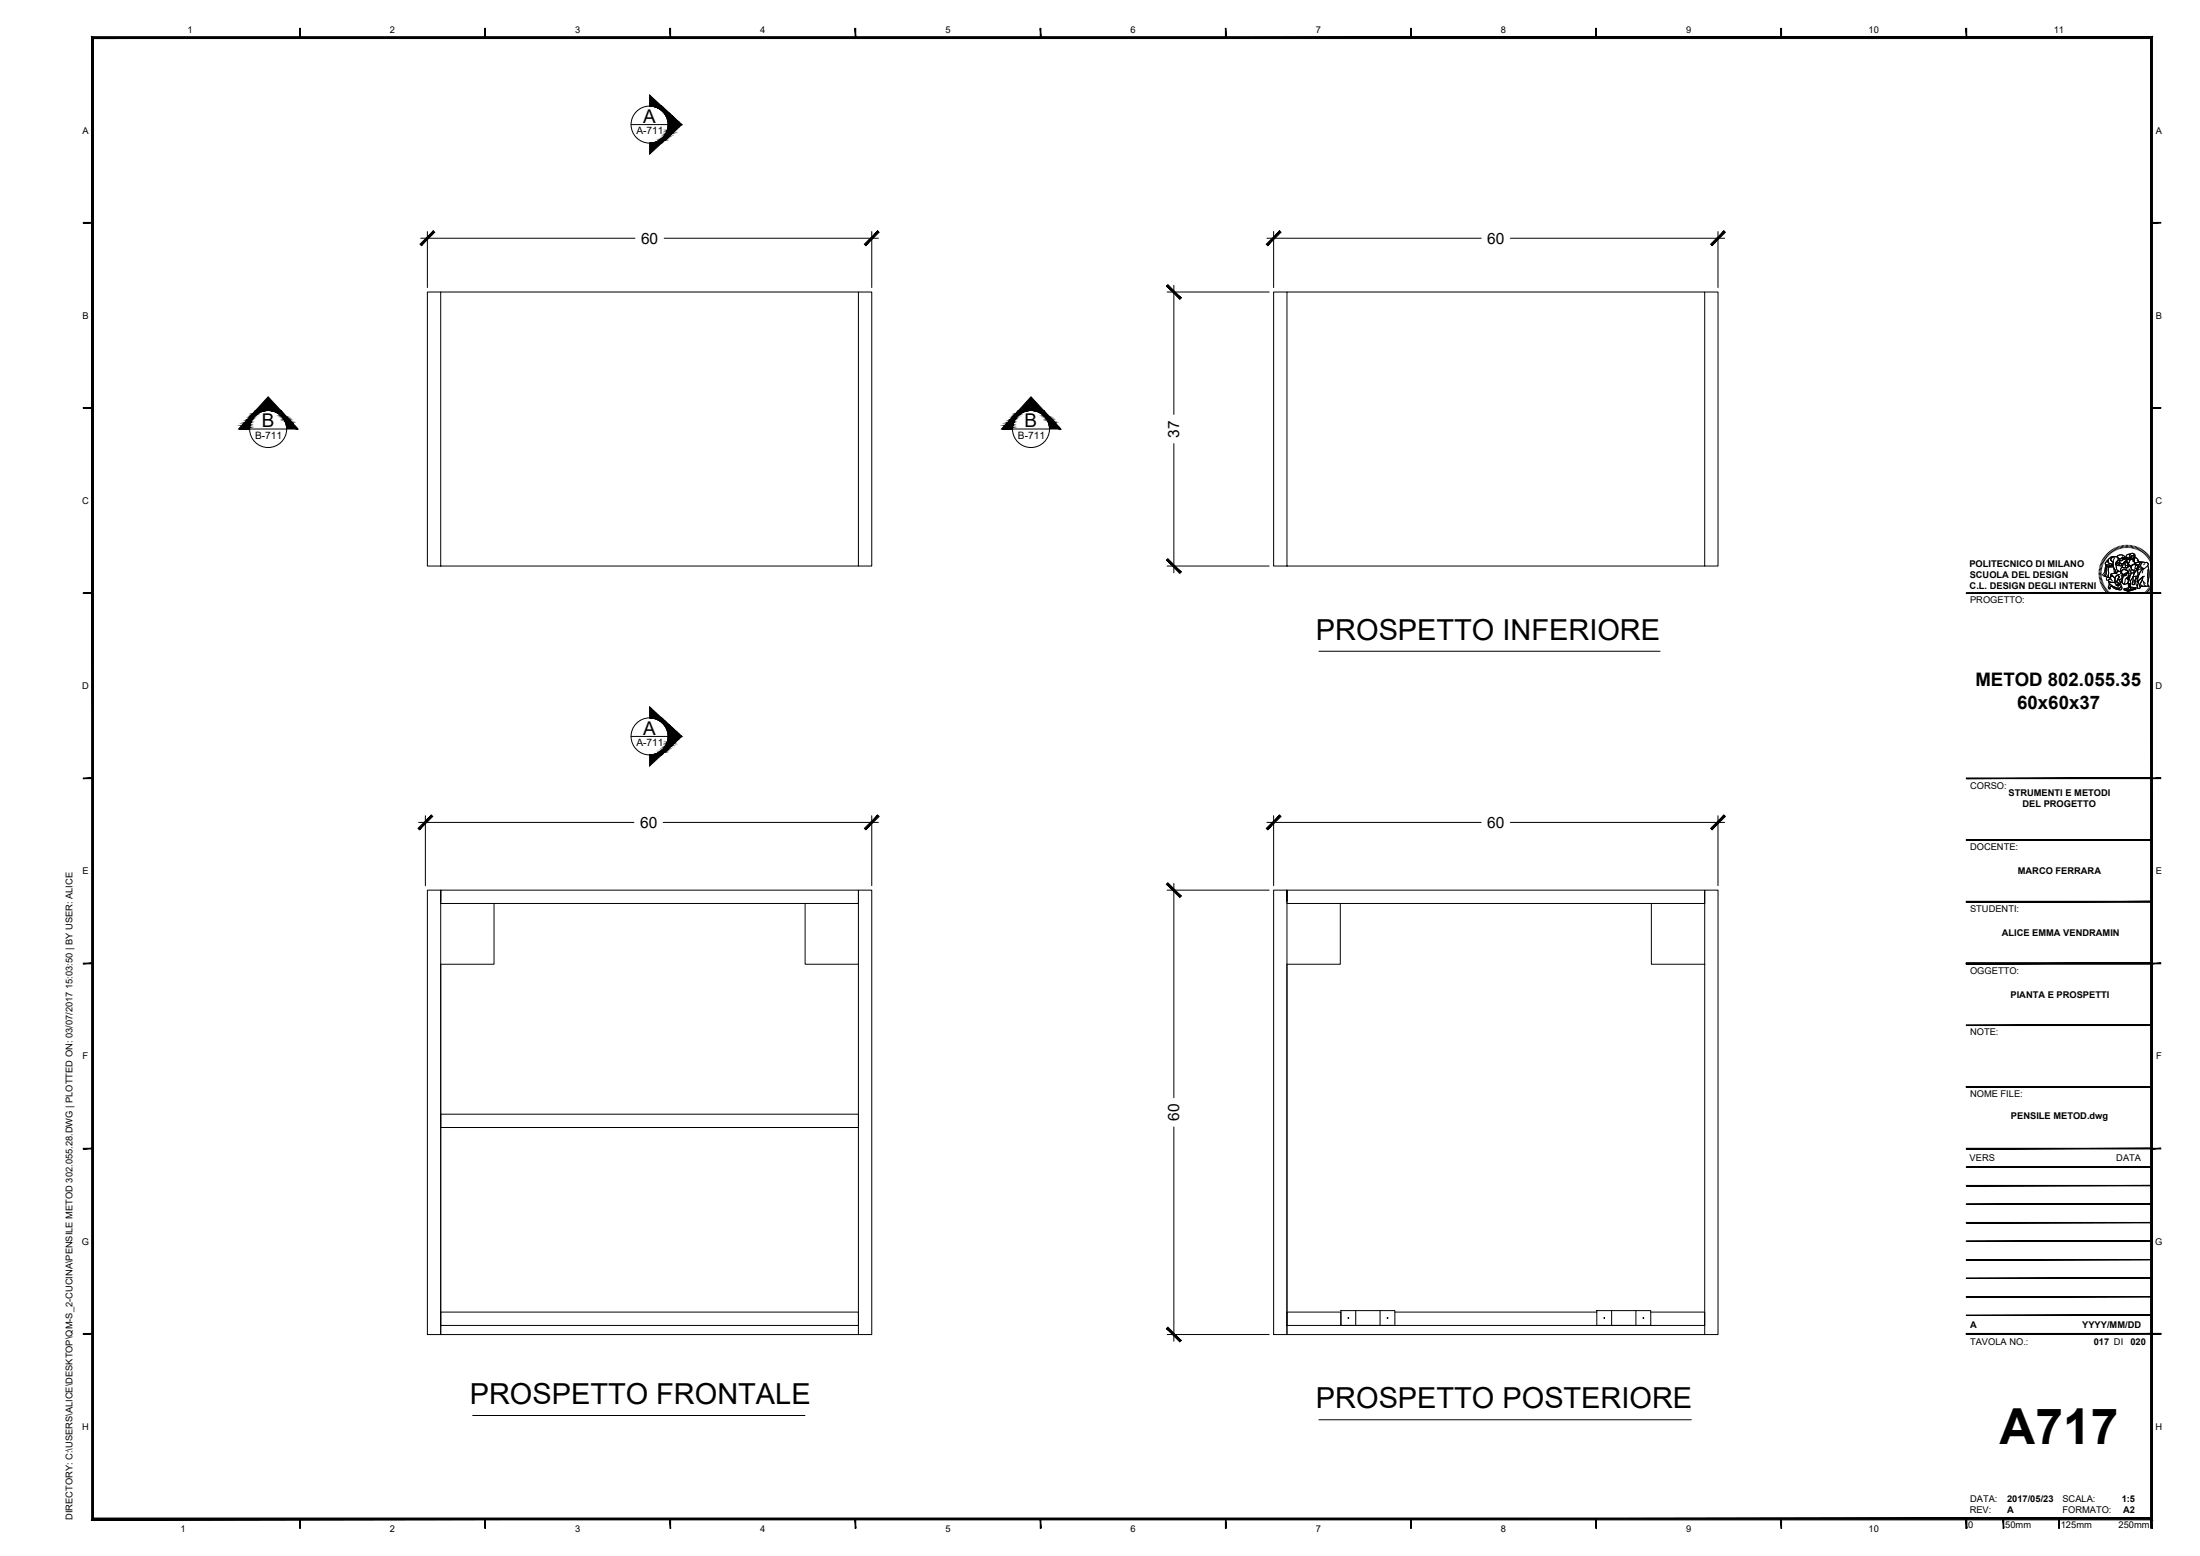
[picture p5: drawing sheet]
<svg xmlns="http://www.w3.org/2000/svg" width="594mm" height="420mm" viewBox="0 0 594 420" stroke-linecap="round" stroke-linejoin="round" font-family="sans-serif">
<!-- layer: G-ANNO-DIM -->
<g fill="none" stroke="#000" stroke-width=".27">
<path d="M170.4 33.6h10M113.6 64.3h57.9M115.4 62.5v15.2M179.4 64.3h57.8M235.4 62.5v15.2M315.2 78.8h27.5M317 77.1v34.8M342.1 64.3h57.9M343.9 62.5v15.2M407.9 64.3h57.8M463.9 62.5v15.2M67.4 115.8h10"/>
<path d="M273.4 115.8h10M317 119.8v34.8M315.2 152.8h27.5M356.2 175.9h92.1M170.4 198.9h10M113.1 222.1h58.1M114.9 220.3v18.9M179.1 222.1h58.1M235.4 220.3v18.9M317 238.6v57.8M342.1 222.1h57.9M343.9 220.3v18.9"/>
<path d="M407.9 222.1h57.8M463.9 220.3v18.9M315.2 240.4h27.5M317 304.3v57.9M315.2 360.4h27.5M127.6 382.2h89.8M356.2 383.4h100.5"/>
<circle cx="175.4" cy="33.6" r="5"/>
<circle cx="72.4" cy="115.8" r="5"/>
<circle cx="278.4" cy="115.8" r="5"/>
<circle cx="175.4" cy="198.8" r="5"/>
</g>
<!-- layer: A-FURN -->
<g fill="none" stroke="#000" stroke-width=".27">
<path d="M119 78.8h112.8v74h-112.8zM119 78.8h-3.6v74h3.6M231.8 78.8h3.6v74h-3.6M347.5 78.8h112.8v74h-112.8zM347.5 78.8h-3.6v74h3.6M460.3 78.8h3.6v74h-3.6M115.4 240.4h3.6v120h-3.6zM119 240.4v3.6h112.8v-3.6h-112.8v2.9M133.4 244v16.4h-14.4v100h116.4v-120h-3.6v20M217.4 244v16.4h14.4M343.9 240.4h3.6v120h-3.6zM347.5 240.4v3.6h112.8v-3.6h-112.8v2.9"/>
<path d="M361.9 244v16.4h-14.4v100h116.4v-120h-3.6v20M445.9 244v16.4h14.4M231.8 260.4v100M460.3 260.4v100M119 300.9h112.8v3.6h-112.8zM119 354.3h112.8v3.6h-112.8zM376.7 354.3h54.5M445.8 354.3h14.5v3.6h-112.8v-3.6h14.6v3.6"/>
</g>
<!-- layer: meccanismi -->
<g fill="none" stroke="#000" stroke-width=".27">
<path d="M362.1 353.9h14.6v4h-14.6zM366.1 353.9v4M372.7 353.9v4M431.2 353.9h14.6v4h-14.6zM435.2 353.9v4M441.8 353.9v4"/>
<circle cx="364.1" cy="355.9" r=".1"/>
<circle cx="374.7" cy="355.9" r=".1"/>
<circle cx="433.2" cy="355.9" r=".1"/>
<circle cx="443.8" cy="355.9" r=".1"/>
</g>
<!-- layer: G-ANNO-DIM -->
<g fill="#000" stroke="#000" stroke-width=".27">
<path d="M175.4 25.7l3.3 2.9h-3.3zM175.9 38.6h2.8zM64.5 115.8h2.9zM72.4 107.1l3.4 3.7h-6.8zM270.5 115.8h2.9zM278.4 107.1l3.4 3.7h-6.8zM175.4 190.9l3.3 2.9h-3.3zM175.9 203.8h2.8z"/>
<path d="M175.4 38.6h3.3zM175.4 38.6h3.3l-3.3 3z"/>
<path d="M175.4 28.6l3.3 .1zM175.4 28.6l3.3 .1z"/>
<path d="M175.9 28.7h2.8zM175.9 28.7h2.8z"/>
<path d="M176.3 28.7l2.6 .1zM176.3 28.7l2.6 .1z"/>
<path d="M176.3 38.6h2.4zM175.9 38.6h2.8z"/>
<path d="M176.7 28.8l2.3 .2zM176.7 28.8l2.3 .2z"/>
<path d="M176.7 38.5h2.2zM176.3 38.6h2.4z"/>
<path d="M177.2 29l2 .1-.2-.1zM177.2 29l2 .1h-1.6z"/>
<path d="M177.2 38.3l1.7 .2 .1-.2zM176.7 38.5l.5-.2 1.7 .2z"/>
<path d="M177.6 29.1l1.8 .3-.2-.3zM177.6 29.1l1.8 .3h-1.4z"/>
<path d="M177.6 38.1l1.4 .2 .2-.2zM177.2 38.3l.4-.2 1.4 .2z"/>
<path d="M178 29.4l1.7 .2-.3-.2zM178 29.4l1.7 .2h-1.4z"/>
<path d="M178 37.9l1.2 .2 .2-.2zM177.6 38.1l.4-.2 1.2 .2z"/>
<path d="M178.3 29.6l1.7 .3-.3-.3zM178.3 29.6l1.7 .3h-1.3z"/>
<path d="M178.3 37.7l1.1 .2 .3-.2zM178 37.9l.3-.2 1.1 .2z"/>
<path d="M178.7 29.9l1.6 .3-.3-.3zM178.7 29.9l1.6 .3h-1.3z"/>
<path d="M178.7 37.4l1 .3 .3-.3zM178.3 37.7l.4-.3 1 .3z"/>
<path d="M179 30.2l1.7 .3-.4-.3zM179 30.2l1.7 .3h-1.4z"/>
<path d="M179 37.1l1 .3 .3-.3zM178.7 37.4l.3-.3 1 .3z"/>
<path d="M179.3 30.5l1.8 .4-.4-.4zM179.3 30.5l1.8 .4h-1.5z"/>
<path d="M179.3 36.8l1 .3 .4-.3zM179.3 36.8l1 .3h-1.3z"/>
<path d="M179.6 30.9l1.9 .4-.4-.4zM179.6 30.9l1.9 .4h-1.7z"/>
<path d="M179.6 36.4l1.1 .4 .4-.4zM179.6 36.4l1.1 .4h-1.4z"/>
<path d="M179.8 31.3l2.2 .4-.5-.4zM179.8 31.3l2.2 .4h-2z"/>
<path d="M179.8 36l1.3 .4 .4-.4zM179.8 36l1.3 .4h-1.5z"/>
<path d="M180 31.7l2.4 .4-.4-.4zM180 31.7l2.4 .4h-2.2z"/>
<path d="M180 35.6l1.5 .4 .5-.4zM180 35.6l1.5 .4h-1.7z"/>
<path d="M180.2 32.1l2.7 .4-.5-.4zM180.2 32.1l2.7 .4h-2.6z"/>
<path d="M180.2 35.2l1.8 .4 .4-.4zM180.2 35.2l1.8 .4h-2z"/>
<path d="M180.3 32.5l3.1 .5-.5-.5zM180.3 32.5l3.1 .5h-3z"/>
<path d="M180.3 34.8l2.1 .4 .5-.4zM180.3 34.8l2.1 .4h-2.2z"/>
<path d="M180.4 33l3.5 .4-.5-.4zM180.4 33l3.5 .4h-3.5z"/>
<path d="M180.4 34.3l2.5 .5 .5-.5zM180.4 34.3l2.5 .5h-2.6z"/>
<path d="M180.4 33.4l3.7 .2-.2-.2zM180.4 33.4l3.7 .2h-3.7z"/>
<path d="M180.4 33.9l3 .4 .5-.4zM180.4 33.9l3 .4h-3z"/>
<path d="M180.4 33.6l3.5 .3 .2-.3zM180.4 33.6l3.5 .3h-3.5z"/>
<path d="M64.9 115.4l2.5 .4v-.4zM64.9 115.4l2.5 .4h-2.9z"/>
<path d="M65.3 114.9l2.1 .5 .1-.5zM65.3 114.9l2.1 .5h-2.5z"/>
<path d="M65.7 114.5l1.8 .4 .1-.4zM65.7 114.5l1.8 .4h-2.2z"/>
<path d="M66.1 114.1l1.5 .4 .1-.4zM66.1 114.1l1.5 .4h-1.9z"/>
<path d="M66.4 113.7l1.3 .4 .2-.4zM66.4 113.7l1.3 .4h-1.6z"/>
<path d="M66.8 113.3l1.1 .4 .2-.4zM66.8 113.3l1.1 .4h-1.5z"/>
<path d="M67.2 112.9l.9 .4 .3-.4zM67.2 112.9l.9 .4h-1.3z"/>
<path d="M67.5 112.6l.9 .3 .2-.3zM67.5 112.6l.9 .3h-1.2z"/>
<path d="M67.8 112.2l.8 .4 .3-.4zM67.8 112.2l.8 .4h-1.1z"/>
<path d="M68 111.9l.9 .3 .4-.3zM68 111.9l.9 .3h-1.1z"/>
<path d="M68.3 111.7l1 .2 .3-.2zM68.3 111.7l1 .2h-1.3z"/>
<path d="M68.5 111.4l1.1 .3 .4-.3zM68.5 111.4l1.1 .3h-1.3z"/>
<path d="M68.7 111.2l1.3 .2 .4-.2zM68.7 111.2l1.3 .2h-1.5z"/>
<path d="M68.8 111.1l1.6 .1 .5-.1zM68.8 111.1l1.6 .1h-1.7z"/>
<path d="M68.9 111h2.4zM68.9 111l2 .1h-2.1z"/>
<path d="M69 110.9h2.7zM69 110.9l2.3 .1z"/>
<path d="M69 110.8h3.2zM69 110.8h3.6z"/>
<path d="M69 110.8h3.2zM69 110.8l2.7 .1z"/>
<path d="M72.6 110.8h3.2zM72.6 110.8h3.2z"/>
<path d="M72.6 110.8l3.3 .1zM72.6 110.8l3.3 .1z"/>
<path d="M73.1 110.9l2.8 .1zM73.1 110.9l2.8 .1z"/>
<path d="M73.5 111l2.5 .1zM73.5 111l2.5 .1z"/>
<path d="M73.9 111.1l2.3 .1-.2-.1zM73.9 111.1l2.3 .1z"/>
<path d="M74.4 111.2l2 .2-.2-.2zM74.4 111.2l2 .2h-1.6z"/>
<path d="M74.8 111.4l1.8 .3-.2-.3zM74.8 111.4l1.8 .3h-1.4z"/>
<path d="M75.2 111.7l1.6 .2-.2-.2zM75.2 111.7l1.6 .2h-1.3z"/>
<path d="M75.5 111.9l1.6 .3-.3-.3zM75.5 111.9l1.6 .3h-1.2z"/>
<path d="M75.9 112.2l1.5 .3-.3-.3zM75.9 112.2l1.5 .3h-1.2z"/>
<path d="M76.2 112.5l1.5 .4-.3-.4zM76.2 112.5l1.5 .4h-1.2z"/>
<path d="M76.5 112.9l1.6 .4-.4-.4zM76.5 112.9l1.6 .4h-1.4z"/>
<path d="M76.7 113.3l1.7 .4-.3-.4zM76.7 113.3l1.7 .4h-1.5z"/>
<path d="M76.9 113.7l1.9 .4-.4-.4zM76.9 113.7l1.9 .4h-1.7z"/>
<path d="M77.1 114.1l2.1 .4-.4-.4zM77.1 114.1l2.1 .4h-2z"/>
<path d="M77.2 114.5l2.4 .4-.4-.4zM77.2 114.5l2.4 .4h-2.3z"/>
<path d="M77.3 114.9l2.7 .5-.4-.5zM77.3 114.9l2.7 .5h-2.6z"/>
<path d="M77.4 115.4l3 .4-.4-.4zM77.4 115.4l3 .4h-3z"/>
<path d="M270.9 115.4l2.5 .4v-.4zM270.9 115.4l2.5 .4h-2.9z"/>
<path d="M271.3 114.9l2.1 .5 .1-.5zM271.3 114.9l2.1 .5h-2.5z"/>
<path d="M271.7 114.5l1.8 .4 .1-.4zM271.7 114.5l1.8 .4h-2.2z"/>
<path d="M272.1 114.1l1.5 .4 .1-.4zM272.1 114.1l1.5 .4h-1.9z"/>
<path d="M272.5 113.7l1.2 .4 .2-.4zM272.5 113.7l1.2 .4h-1.6z"/>
<path d="M272.8 113.3l1.1 .4 .2-.4zM272.8 113.3l1.1 .4h-1.4z"/>
<path d="M273.2 112.9l.9 .4 .3-.4zM273.2 112.9l.9 .4h-1.3z"/>
<path d="M273.5 112.6l.9 .3 .2-.3zM273.5 112.6l.9 .3h-1.2z"/>
<path d="M273.8 112.2l.8 .4 .4-.4zM273.8 112.2l.8 .4h-1.1z"/>
<path d="M274 111.9l1 .3 .3-.3zM274 111.9l1 .3h-1.2z"/>
<path d="M274.3 111.7l1 .2 .3-.2zM274.3 111.7l1 .2h-1.3z"/>
<path d="M274.5 111.4l1.1 .3 .4-.3zM274.5 111.4l1.1 .3h-1.3z"/>
<path d="M274.7 111.2l1.3 .2 .4-.2zM274.7 111.2l1.3 .2h-1.5z"/>
<path d="M274.8 111.1l1.6 .1 .5-.1zM274.8 111.1l1.6 .1h-1.7z"/>
<path d="M274.9 111h2.4zM274.9 111l2 .1h-2.1z"/>
<path d="M275 110.9h2.7zM275 110.9l2.3 .1z"/>
<path d="M275 110.8h3.2zM275 110.8h3.6z"/>
<path d="M275 110.8h3.2zM275 110.8l2.7 .1z"/>
<path d="M278.6 110.8h3.2zM278.6 110.8h3.2z"/>
<path d="M278.6 110.8l3.3 .1zM278.6 110.8l3.3 .1z"/>
<path d="M279.1 110.9l2.8 .1zM279.1 110.9l2.8 .1z"/>
<path d="M279.5 111l2.5 .1zM279.5 111l2.5 .1z"/>
<path d="M279.9 111.1l2.3 .1-.2-.1zM279.9 111.1l2.3 .1z"/>
<path d="M280.4 111.2l2 .2-.2-.2zM280.4 111.2l2 .2h-1.6z"/>
<path d="M280.8 111.4l1.8 .3-.2-.3zM280.8 111.4l1.8 .3h-1.4z"/>
<path d="M281.2 111.7l1.6 .2-.2-.2zM281.2 111.7l1.6 .2h-1.3z"/>
<path d="M281.5 111.9l1.6 .3-.3-.3zM281.5 111.9l1.6 .3h-1.2z"/>
<path d="M281.9 112.2l1.5 .3-.3-.3zM281.9 112.2l1.5 .3h-1.2z"/>
<path d="M282.2 112.5l1.5 .4-.3-.4zM282.2 112.5l1.5 .4h-1.2z"/>
<path d="M282.5 112.9l1.6 .4-.4-.4zM282.5 112.9l1.6 .4h-1.4z"/>
<path d="M282.7 113.3l1.7 .4-.3-.4zM282.7 113.3l1.7 .4h-1.5z"/>
<path d="M282.9 113.7l1.9 .4-.4-.4zM282.9 113.7l1.9 .4h-1.7z"/>
<path d="M283.1 114.1l2.1 .4-.4-.4zM283.1 114.1l2.1 .4h-2z"/>
<path d="M283.2 114.5l2.4 .4-.4-.4zM283.2 114.5l2.4 .4h-2.3z"/>
<path d="M283.3 114.9l2.7 .5-.4-.5zM283.3 114.9l2.7 .5h-2.6z"/>
<path d="M283.4 115.4l3 .4-.4-.4zM283.4 115.4l3 .4h-3z"/>
<path d="M175.4 193.8l3.3 .1zM175.4 193.8l3.3 .1z"/>
<path d="M175.9 193.9h2.8zM175.9 193.9h2.8z"/>
<path d="M176.3 193.9l2.6 .1zM176.3 193.9l2.6 .1z"/>
<path d="M176.7 194l2.3 .2zM176.7 194l2.3 .2z"/>
<path d="M177.2 194.2l2 .1-.2-.1zM177.2 194.2l2 .1h-1.6z"/>
<path d="M177.6 194.3l1.8 .3-.2-.3zM177.6 194.3l1.8 .3h-1.4z"/>
<path d="M178 194.6l1.7 .2-.3-.2zM178 194.6l1.7 .2h-1.4z"/>
<path d="M178.3 194.8l1.7 .3-.3-.3zM178.3 194.8l1.7 .3h-1.3z"/>
<path d="M178.7 195.1l1.6 .3-.3-.3zM178.7 195.1l1.6 .3h-1.3z"/>
<path d="M179 195.4l1.7 .3-.4-.3zM179 195.4l1.7 .3h-1.4z"/>
<path d="M179.3 195.7l1.8 .4-.4-.4zM179.3 195.7l1.8 .4h-1.5z"/>
<path d="M179.6 196.1l1.9 .4-.4-.4zM179.6 196.1l1.9 .4h-1.7z"/>
<path d="M179.8 196.5l2.2 .4-.5-.4zM179.8 196.5l2.2 .4h-2z"/>
<path d="M180 196.9l2.4 .4-.4-.4zM180 196.9l2.4 .4h-2.2z"/>
<path d="M180.2 197.3l2.7 .4-.5-.4zM180.2 197.3l2.7 .4h-2.6z"/>
<path d="M180.3 197.7l3.1 .5-.5-.5zM180.3 197.7l3.1 .5h-3z"/>
<path d="M180.3 200l2.1 .4 .5-.4zM180.3 200l2.1 .4h-2.2z"/>
<path d="M180.4 198.2l3.5 .4-.5-.4zM180.4 198.2l3.5 .4h-3.5z"/>
<path d="M180.4 199.5l2.5 .5 .5-.5zM180.4 199.5l2.5 .5h-2.6z"/>
<path d="M180.4 198.6l3.7 .3-.2-.3zM180.4 198.6l3.7 .3h-3.7z"/>
<path d="M180.4 199.1l3 .4 .5-.4zM180.4 199.1l3 .4h-3z"/>
<path d="M180.4 198.9l3.5 .2 .2-.2zM180.4 198.9l3.5 .2h-3.5z"/>
<path d="M175.4 203.8h3.3zM175.4 203.8h3.3l-3.3 3z"/>
<path d="M176.3 203.8h2.4zM175.9 203.8h2.8z"/>
<path d="M176.7 203.7h2.2zM176.3 203.8h2.4z"/>
<path d="M177.2 203.5l1.7 .2 .1-.2zM176.7 203.7l.5-.2 1.7 .2z"/>
<path d="M177.6 203.4l1.4 .1 .2-.1zM177.2 203.5l.4-.1 1.4 .1z"/>
<path d="M178 203.1l1.2 .3 .2-.3zM177.6 203.4l.4-.3 1.2 .3z"/>
<path d="M178.3 202.9l1.1 .2 .3-.2zM178 203.1l.3-.2 1.1 .2z"/>
<path d="M178.7 202.6l1 .3 .3-.3zM178.3 202.9l.4-.3 1 .3z"/>
<path d="M179 202.3l1 .3 .3-.3zM178.7 202.6l.3-.3 1 .3z"/>
<path d="M179.3 202l1 .3 .4-.3zM179.3 202l1 .3h-1.3z"/>
<path d="M179.6 201.6l1.1 .4 .4-.4zM179.6 201.6l1.1 .4h-1.4z"/>
<path d="M179.8 201.2l1.3 .4 .4-.4zM179.8 201.2l1.3 .4h-1.5z"/>
<path d="M180 200.8l1.5 .4 .5-.4zM180 200.8l1.5 .4h-1.7z"/>
<path d="M180.2 200.4l1.8 .4 .4-.4zM180.2 200.4l1.8 .4h-2z"/>
</g>
<!-- layer: G-ANNO-LOGO -->
<g fill="none" stroke="#000" stroke-width=".27">
<path d="M566.8 154.8h.6M566.8 154.5h.6M566.8 154.1l.7 .1M566.8 153.8l.7 .1M566.9 153.4l.7 .1M567 153.1l.6 .1M567.1 152.7l.6 .2M567.2 152.4l.6 .2M567.3 152l.6 .3M567.4 151.7l.6 .3M567.4 155.2h-.6M567.5 155.5h-.7"/>
<path d="M567.5 155.8l-.7 .1M567.5 156.1l-.6 .2M567.6 151.4l.6 .3M567.6 156.4l-.6 .2M567.7 156.8l-.7 .1M567.7 151.1l.6 .3M567.8 157.1l-.7 .2M567.9 157.4l-.6 .2M567.9 150.8l.6 .3M568 157.7l-.6 .3M568.1 150.5l.6 .4M568.2 158l-.6 .3"/>
<path d="M568.3 158.3l-.6 .3M568.3 150.2l.6 .4M568.5 158.5l-.6 .4M568.6 149.9l.5 .5M568.6 152.5l1.4 .3 .6-.4v.2a.32 .32 0 0 1 0 .5 .32 .32 0 0 1-.5 0h-.1a1.32 1.32 0 0 1-1.4-.5zM568.7 152.5v.4M568.7 158.8l-.6 .4M568.8 149.6l.5 .5M568.8 153l-.2 .4-.2 1.5-.3 .6 .4 .2M568.9 159.1l-.6 .4M569 151.4l.3-.2-.1 .5 .2 .4 1.1 .3-.5 .4-.5-.3h-.7l-.3-.4zM569.1 149.4l.4 .5"/>
<path d="M569.1 159.3l-.6 .5M569.1 153l.4 .1-.2 .4v2.3l-.3 .1-.5-.3 .2-.7 .1-1.2zM569.1 153l-.3 .6-.1 1.5-.2 .6 .7 .2M569.3 151.2l-.8 .8 .2 .5 1.3 .3 .6-.4M569.3 159.6l-.5 .4M569.3 149.1l.5 .6M569.3 156.6l.2 .4 .5 .2 1.1-.1M569.4 151l.6-.6 1.3-.1-1.1 .4a.54 .54 0 0 0-.1 .6 .54 .54 0 0 0 .5 .3l-.1 .8-1.1-.3-.2-.4zM569.5 157v.5l.8 .7 1.9 .8M569.5 156.9l.5 .3 1.1-.1 .1 .5 .3 .3v.2l.2-.2 .3 .4-.2-.6 .4 .5-.2-.5 .4 .1-.8-.7 .3-.7 .4 .2 .4 1.7-.2 .4-.4 .1-1.4-.4-1.1-.8zM569.5 159.8l-.5 .5M569.5 153.1l1.2-.1 .6 1.2-.1 .5-1.2 .4 .2 .5-.4 .5-.4-.2-.1-.4v-1.9z"/>
<path d="M569.5 153.1l-.2 .6v2.1M569.6 148.9l.4 .5M569.6 157.6l.8 .6 1.4 .6h.6l.4-.6 .2 .8-.4 .3-1-.2-1.5-.8-.4 .3 .2 .2-.1 .2h-.3l-.2-.4zM569.6 157.6l-.3 .9 .3 .5 .3-.2-.2-.2 .4-.3 1.2 .7 1.3 .3 .4-.3-.2-.8M569.8 156.1l-.6-.2-.4 .3a.36 .36 0 0 0 .3 .5 .36 .36 0 0 0 .4-.3h.6l.4 .5M569.9 148.7l.4 .5M570 155.7l.5-.2a1.03 1.03 0 0 1 .6 1.1v.5l-.2 .2-1.4-.3-.2-.4 .7-.2-.2-.3zM570.1 155l1.1-.3 .3 .1 .2-.4 .5-.1 .7 .3 .4 1-.2 .5-.9 .5-.3-.2 .4-.5-.3-.4a.55 .55 0 0 0-.6 0 .55 .55 0 0 0-.2 .6l-.8-.6h-.4zM570.2 148.5l.3 .5M570.3 150.6l1-.3 .7 .4v.5l-.8 1.1 .4 1.6 .6 .4-.5 .1-.2 .4-.3-.2 .1-.4-.7-1.4v-1.2h-.2a.53 .53 0 0 1-.4-.5 .53 .53 0 0 1 .3-.5zM570.4 155.4l.7 .7M570.4 155.5l-.5 .4 .1 .5"/>
<path d="M570.5 148.3l.3 .6M570.7 153h-1.4a.67 .67 0 0 0-.8 .2 .67 .67 0 0 0-.1 .8l-.1 .5-.5 .7 .3 .3M570.8 148.1l.3 .6M570.8 153.4l.2 1.3M571 150.6l-.3 .7-.1 1.2 .7 1.7-.1 .4 .3 .2 .2-.4 .5-.1-.6-.4-.4-1.6 .8-1.2-.3-.7h-1.6l-.8 .7 .1 .9 1.1 .4M571.1 148l.3 .6M571.2 154.7l-1.1 .3-.1 .5 .2 .1M571.3 150.3l-1.1 .4a.54 .54 0 0 0-.1 .6 .54 .54 0 0 0 .5 .3M571.4 147.8l.3 .6M571.5 155.4l.4 .1 .4 .3-.7 1.3 .8 .7-.4-.1 .2 .5-.4-.5 .2 .6-.3-.4-.2 .2v-.2l-.4-.6 .1-1.2zM571.5 155.4l.4 .1 .4 .3-.7 1.3 .8 .7-.4-.1 .1 .5-.3-.5 .2 .6-.3-.4-.2 .2v-.2l-.4-.6v-1.1zM571.5 152.2l.3-.2a.42 .42 0 0 1 .4-.2 .42 .42 0 0 1 .4 .3l-.4 .2 .2 .4-.6-.1z"/>
<path d="M571.5 151.6l1-.4-.1 .6-1.1 .5zM571.6 152.2l.2 .4 .6 .1M571.7 150.4l.8-.6 .9 .2 .3 .3-.1 .4-.5-.3-.4 .4-.7-.1M571.8 147.7l.2 .6M571.8 150.1l.5-.3h.6l.7 .3 .2 .4-.3 .2-.4-.3-.4 .5h-.4l-.6-.5zM572 150.7l.7 .2 .5-.5 .3 .2-.2 .6-.4 .2-.5-.2-.5 .2zM572.1 147.6l.2 .6M572.2 154.3l.6 .2 .4 .6 .1 .7-.4 .4M572.3 156.6l.5 1.6-.3 .5-.7 .1M572.3 152.1l.8 .1-.5 .6-.4-.2zM572.3 151.9l.3 .2M572.4 151.6v.2l-1.1 .5"/>
<path d="M572.4 155.1l-.8 .2M572.4 147.5l.2 .6M572.5 151.3l-.4 .5M572.6 154.8l.7 .5M572.7 152.1l-.4 .1-.1 .4 .6 .2 .1-.5 .2-.1-.6 .1M572.7 155.3l.2 .4a.68 .68 0 0 1-.2 .7 .68 .68 0 0 1-.8 0M572.8 154.5v-.3l.5-.4 1.1 .3 .2 .6-1.4 .4 .6 .4 .4-.3 .4-.8-.2-.4-1.1-.2-.5 .7-.2-.1 .2-1.1 .3-.2 .2 .2h1.1l.5-.4v-.3l.6 .2 .1 1-.3 .5 .2 .6-.3 .5-.4 .1-.2 .6h-.4l.4 .3 .2-.1-.1 .4 .2-.3-.2 1.2-1.1 .2-.8-.7 .3-.6 .2-1.1M572.8 147.4l.1 .6M572.8 154.2l.6-.4 1 .2 .1 .4a.24 .24 0 0 1 .1 .3 .24 .24 0 0 1-.4 0l-1.1 .5zM572.8 157.1l.8 .7M573 151.2v.1M573.1 150.8l.2 .1"/>
<path d="M573.1 153.1l-.4 .6-.1 .7M573.1 156.5v.9M573.1 147.3l.1 .7M573.1 150.8v.1M573.2 155.1l1.2-.4-.2 .5-.4 .3-.5-.2zM573.2 155.9l-.3 1-.4 .4M573.5 151l.8-.2 .2 .4-.4 .1zM573.5 151.9l.5-.3 .5 .1 .4 .8v.4l-.1 .2-.3-.2 .1-.8-.6-.4-.3 .3 .2 1.2-.6 .1-.3-.3zM573.5 147.3l.1 .6M573.5 150.6l-.2 .6-.4 .2-.5-.2-.5 .2M573.6 159l2-.4 1.1 .2-2 .6zM573.6 159l1.1 .4v.3l-1.1-.4z"/>
<path d="M573.8 151.8l.4-.1 .3 .2 .1 1a.47 .47 0 0 1-.7 .4zM573.8 147.2l.1 .7M573.9 150.8l.2-.3h.3l.4 .4-.3 .2M573.9 155.3h.1M573.9 156.2l-.3 1.6 1-.2M573.9 150.6l.3-.2 .4 .2 .1 .5h-.2l-.2-.3h-.4zM574 154.9l.1 .1M574 155.2l.1 .1M574.1 155h-.1M574.1 152h.1M574.2 152l-.2 .1M574.2 147.2v.7"/>
<path d="M574.3 150.9l-.3-.1-.5 .2 .6 .3 .4-.1-.2-.4v.2M574.3 156l.3 .1 .2-.6 .4-.1-.4 1.3v-.4h-.3zM574.3 153.3v.7M574.4 154.8l-.2 .4-.4 .3-.4-.3M574.4 151.8l.2 .3-.1 .1M574.5 152l-.3-.3-.4 .2 .2 1.2a.46 .46 0 0 1-.8 .1 .46 .46 0 0 1 .1-.7l.3-.8 .6-.1 .5 .5 .2 .8-.2 .1-.2-.3M574.5 147.2v.7M574.6 152.3l-.2 .1M574.6 152.1l.1 .3a.44 .44 0 0 1-.8 .2M574.6 153l-.3 .3h-.4M574.7 159.4l2-.6v.3l-2 .6zM574.7 159.4v.3"/>
<path d="M574.7 151h.1a.42 .42 0 0 1 .3 .3 .42 .42 0 0 1-.1 .4l-.2 .5M574.8 155.5h.1M574.8 156.2l-.1 .5 .2-.3M574.8 150.6l.1 .4M574.9 152.6l-.2-.5 .3-.4a.38 .38 0 0 0 .1-.4 .38 .38 0 0 0-.3-.3l-.7-.8 .3-.4 .5-.2a.21 .21 0 0 1 .3 0 .21 .21 0 0 1-.1 .4v1.2l.2-.1v-.4l.3 .3 .5-.1-.1 .6 .1 .1 .1-.2 .1 .3a.34 .34 0 0 1 .2 .4 .34 .34 0 0 1-.3 .3l-.7 .4M574.9 147.2v.7M575 155.9l-.2 .3v-.3M575 153.6l-.2 1.4M575 152.8l.4 .2M575 157.6h.2l.2 1-.3-.5-.4 .6zM575.1 154.8l-.4 .3v.5M575.2 155.4l-.4 .1-.2 .6h-.4l.3 .3 .3-.1"/>
<path d="M575.2 153.7l-.4 .8M575.3 147.2l-.1 .7M575.3 149.7l.7-.3 .4 .2 .1 .4v.7l-.4 .9 .2-1.3-.2-.4-.6 .2-.2 1-.2 .1-.1-.8zM575.3 149.7l-.9 .1-.2 .6M575.3 149.6l.7-.2 .5 .5v.8l-.4 .9v-.7l.3-.5-.3-.5-.6 .2-.2 1-.2 .1-.1-.8zM575.4 150.7l.2 .3 .5-.1M575.5 152.8l.9-.4 .8 .2a.81 .81 0 0 1-.3 1.3l-.2 .3-.5 .1-.6-.7zM575.5 150.4l.3 .1M575.5 154.7l.9-.1-.5 1.3-.6 .9v.4a.22 .22 0 0 1 .1 .4 .22 .22 0 0 1-.3 0l-.3 .6-.2-.9zM575.5 154.8l-.9 2.5 .2 .9 .4-.6 .2 1.3-.3-.8-.4 1 .1-.9M575.6 150.1l.5-.2 .2 .4-.4 .7h-.3l-.3-.3zM575.6 150.9h.1"/>
<path d="M575.6 153.8l-.3 .5 .2 .5 1-.2 .4-.6M575.6 147.3l-.1 .7M575.6 150.5h.1M575.7 150.8h.1M576 147.4l-.2 .6M576 150.6l.2 .1M576 150.6v.1M576.1 155.7h.2a.38 .38 0 0 1 .5 .1 .38 .38 0 0 1-.1 .5l-.4 .6 .2 .8-.7 .1zM576.2 151.4l.4 .7M576.3 153.9h.1M576.3 147.4l-.2 .7M576.3 152.3l.9-.5 1-.1-.7 1z"/>
<path d="M576.4 154.6l-.3 1.1-.8 1.1-.1 .9M576.5 153.8l-.3 .1M576.5 150.4l.6 .5 .6 .8a1.02 1.02 0 0 1-1.4 .1zM576.5 150.4l.6 .5 .3 .5M576.5 154.1l-.1 .1M576.7 147.5l-.2 .7M576.7 158.8v.3l-2 .6-1.1-.4v-.3l1.1 .4 2-.6a6.2 6.2 0 0 0-3.1 .2M576.8 155.6l-.1 .7-.4 .6 .2 .8-.2 .2-.6-.2 .3-2M577 147.6l-.2 .7M577.1 153.5l-.1 .4M577.1 153.7h.2v1.7a.37 .37 0 0 1-.3 .3 .37 .37 0 0 1-.3-.1l-.7 .1 .4-1.1zM577.1 152.5l.3 .1 .2 .5-.9 1.1h-.5l-.6-.4v-.8l.6-.5 .5 .1-.1 1 .6-.4-.1-.7-.6-.2-.5 .1-.5 .4v.5"/>
<path d="M577.1 151.3l.5 .4M577.2 155.6l-1.2 .1M577.2 157l-.1 .2 .3 .2M577.3 147.8l-.2 .6M577.3 153.8v1.6l-.6 1.6 .2 .9 .3 .3M577.5 156.7l1.1-1-.1 .8-.7 1.4 .2 .7-.3 .3-.4-.1a.4 .4 0 0 1-.3-.3 .4 .4 0 0 1 .2-.4zM577.5 152.7l.7-.9 1.6 .1 .3 .6-1.1 1a1.18 1.18 0 0 1-1.4-.6M577.6 154.5v.5M577.7 147.9l-.3 .6M578 148.1l-.3 .6M578 153.7l-.8 .1M578.1 157.9l.6 .4"/>
<path d="M578.3 148.3l-.4 .5M578.3 151.7l-1.2 .2-.8 .4M578.5 156.7l.8 .9M578.5 151.9l1.1-.1 .5 .5-.1 .4 .3 1.6v1.4l-.3 1.8 .2 .8h-1.9a.47 .47 0 0 1-.6-.3 .47 .47 0 0 1 .4-.6l.5-1.7-1.5 1.4 .5-1.8a1.99 1.99 0 0 1 1.3-1.7l-.4-.3a.85 .85 0 0 1 0-1.4zM578.5 153.7l-.9 1.6-.5 1.8 1.5-1.3 .5-.2M578.6 151.8l-.2 .2a.87 .87 0 0 0-.3 1 .87 .87 0 0 0 .9 .5M578.6 148.4l-.4 .6M578.6 155.7l-.1 .8-.7 1.4 .2 .8-.7 .1a.39 .39 0 0 1-.3-.3 .39 .39 0 0 1 .2-.4l.3-1.4M578.7 153.7l-.2 1M578.9 157.1l.1 .8 .5 .4M578.9 148.6l-.4 .6M579.1 152.2l-.2 .3"/>
<path d="M579.2 148.9l-.5 .5M579.2 159.9l.5 .5M579.4 159.7l.5 .5M579.4 149.1l-.4 .5M579.7 159.5l.5 .4M579.7 149.3l-.5 .5M579.9 159.2l.5 .4M579.9 153.8l.1 3.4M580 149.6l-.5 .4M580 152.7l.3 2.5-.3 2.4 .2 .7-2.4-.1M580.1 159l.5 .4M580.2 149.8l-.5 .5"/>
<path d="M580.2 158.7l.6 .4M580.4 158.4l.6 .4M580.4 150.1l-.5 .4M580.6 158.1l.6 .3M580.6 150.4l-.5 .4M580.7 157.8l.6 .3M580.8 150.7l-.5 .4M580.9 157.5l.6 .3M581 157.2l.6 .3M581 151l-.6 .3M581.1 156.9l.6 .2M581.2 156.6l.6 .2"/>
<path d="M581.2 151.3l-.6 .3M581.2 156.3l.7 .1M581.3 156l.7 .1M581.3 155.7h.7M581.4 151.6l-.7 .3M581.4 155.3l.7 .1M581.4 155.1h.7M581.5 152l-.6 .2M581.6 152.3l-.6 .2M581.7 152.6l-.6 .2M581.8 153l-.6 .1M581.9 153.3l-.6 .2"/>
<path d="M582 153.7l-.7 .1M582 154l-.6 .1M582.1 154.4h-.7M582.1 154.7l-.7 .1M569.7 160l-.4 .5M570 160.2l-.5 .6M570.2 160.4l-.4 .6M570.5 160.6l-.4 .6M570.8 160.8l-.4 .6M571.1 161l-.4 .6M571.3 161.1l-.3 .6M571.6 161.3l-.2 .6"/>
<path d="M571.9 161.4l-.2 .6M572.2 161.5l-.2 .6M572.6 161.6l-.2 .6M572.9 161.7l-.2 .6M573.2 161.7l-.1 .7M573.5 161.8l-.1 .7M573.8 161.8v.7M574.2 161.8l-.1 .7M574.5 161.8v.7M574.8 161.8l.1 .7M575.1 161.8l.1 .7M575.5 161.8l.1 .6"/>
<path d="M575.8 161.7l.1 .7M576.1 161.6l.2 .7M576.4 161.5l.2 .7M576.7 161.5l.2 .6M577 161.3l.3 .7M577.3 161.2l.3 .6M577.6 161.1l.3 .6M577.9 160.9l.3 .6M578.2 160.7l.3 .6M578.4 160.6l.4 .5M578.7 160.4l.4 .5M579 160.2l.4 .5"/>
</g>
<!-- layer: G-ANNO-TTLB -->
<g fill="#fff" stroke="#fff" stroke-width=".27">
<path d="M556 160.2l30.7 4.3-5.7-4.3zM556 160.2l30.7 4.3h-30.7z"/>
<path d="M581 145.6h5.7l-5.7 14.6zM586.7 145.6l-5.7 14.6 5.7 4.3z"/>
</g>
<path d="M556 160.2h25v-14.6h5.7v18.9h-30.7z" fill="none" stroke="#fff" stroke-width=".27"/>
<g fill="#000" stroke="#000" stroke-width=".27">
<path d="M80.9 7.7l.2 2.5v-2.5zM80.9 7.7l.2 2.5h-.2z"/>
<path d="M130.9 7.7l.2 2.5v-2.5zM130.9 7.7l.2 2.5h-.2z"/>
<path d="M180.9 7.7l.2 2.5v-2.5zM180.9 7.7l.2 2.5h-.2z"/>
<path d="M230.9 7.7l.2 2.5v-2.5zM230.9 7.7l.2 2.5h-.2z"/>
<path d="M280.9 7.7l.2 2.5v-2.5zM280.9 7.7l.2 2.5h-.2z"/>
<path d="M330.9 7.7l.2 2.5v-2.5zM330.9 7.7l.2 2.5h-.2z"/>
<path d="M380.9 7.7l.2 2.5v-2.5zM380.9 7.7l.2 2.5h-.2z"/>
<path d="M430.9 7.7l.2 2.5v-2.5zM430.9 7.7l.2 2.5h-.2z"/>
<path d="M480.9 7.7l.2 2.5v-2.5zM480.9 7.7l.2 2.5h-.2z"/>
<path d="M530.9 7.7l.2 2.5v-2.5zM530.9 7.7l.2 2.5h-.2z"/>
<path d="M25.2 10.4h555.5l.5-.5zM24.8 9.9h556.4l-556 .5zM24.8 9.9l.4 400v-399.5zM24.8 9.9l.4 400-.4 .5zM25.2 409.9l-.4 .5 555.9-.5zM24.8 410.4l555.9-.5 .5 .5zM580.7 10.4v399.5l.5 .5zM580.7 10.4l.5-.5v400.5z"/>
<path d="M22.5 60.2h2.5v-.1zM22.5 60.1h2.5l-2.5 .1z"/>
<path d="M581 60.2h2.5v-.1zM581 60.1h2.5l-2.5 .1z"/>
<path d="M22.5 110.3h2.5v-.2zM22.5 110.1h2.5l-2.5 .2z"/>
<path d="M581 110.3h2.5v-.2zM581 110.1h2.5l-2.5 .2z"/>
<path d="M22.5 160.2h2.5v-.1zM22.5 160.1h2.5l-2.5 .1z"/>
<path d="M531 160.2h50v-.1zM531 160.1h50l-50 .1z"/>
<path d="M581 160.2h2.5v-.1zM581 160.1h2.5l-2.5 .1z"/>
<path d="M22.5 210.3h2.5v-.2zM22.5 210.1h2.5l-2.5 .2z"/>
<path d="M531 210.3h50v-.2zM531 210.1h50l-50 .2z"/>
<path d="M581 210.3h2.5v-.2zM581 210.1h2.5l-2.5 .2z"/>
<path d="M531 226.9h50v-.2zM531 226.7h50l-50 .2z"/>
<path d="M531 243.4v.2l50-.2zM531 243.6l50-.2v.2z"/>
<path d="M531 243.6h50v-.2zM531 243.4h50l-50 .2z"/>
<path d="M22.5 260.2h2.5v-.1zM22.5 260.1h2.5l-2.5 .1z"/>
<path d="M531 260.1v.1l50-.1zM531 260.2l50-.1v.1z"/>
<path d="M531 260.1v.1l50-.1zM531 260.2l50-.1v.1z"/>
<path d="M531 276.7v.2l50-.2zM531 276.9l50-.2v.2z"/>
<path d="M531 260.1v.1l50-.1zM531 260.2l50-.1v.1z"/>
<path d="M531 260.1v.1l50-.1zM531 260.2l50-.1v.1z"/>
<path d="M581 260.2h2.5v-.1zM581 260.1h2.5l-2.5 .1z"/>
<path d="M531 293.4v.2l50-.2zM531 293.6l50-.2v.2z"/>
<path d="M531 293.4v.2l50-.2zM531 293.6l50-.2v.2z"/>
<path d="M22.5 310.2h2.5v-.1zM22.5 310.1h2.5l-2.5 .1z"/>
<path d="M531 315.1h50zM531 315.2l50-.1z"/>
<path d="M531 310.1v.1l50-.1zM531 310.2l50-.1v.1z"/>
<path d="M581 310.2h2.5v-.1zM581 310.1h2.5l-2.5 .1z"/>
<path d="M531 335.1h50zM531 335.2l50-.1z"/>
<path d="M531 330.1h50zM531 330.2l50-.1z"/>
<path d="M531 325.1h50zM531 325.2l50-.1z"/>
<path d="M531 320.1h50zM531 320.2l50-.1z"/>
<path d="M531 355.1h50zM531 355.2l50-.1z"/>
<path d="M531 350.1h50zM531 350.2l50-.1z"/>
<path d="M531 345.1h50zM531 345.2l50-.1z"/>
<path d="M531 340.1h50zM531 340.2l50-.1z"/>
<path d="M22.5 360.2h2.5v-.1zM22.5 360.1h2.5l-2.5 .1z"/>
<path d="M531 360.1v.1l50-.1zM531 360.2l50-.1v.1z"/>
<path d="M531 360.1v.1l50-.1zM531 360.2l50-.1v.1z"/>
<path d="M581 360.2h2.5v-.1zM581 360.1h2.5l-2.5 .1z"/>
<path d="M581 360.2h2.5v-.1zM581 360.1h2.5l-2.5 .1z"/>
<path d="M581 360.2h2.5v-.1zM581 360.1h2.5l-2.5 .1z"/>
<path d="M80.9 410.2l.2 2.5v-2.5zM80.9 410.2l.2 2.5h-.2z"/>
<path d="M130.9 410.2l.2 2.5v-2.5zM130.9 410.2l.2 2.5h-.2z"/>
<path d="M180.9 410.2l.2 2.5v-2.5zM180.9 410.2l.2 2.5h-.2z"/>
<path d="M230.9 410.2l.2 2.5v-2.5zM230.9 410.2l.2 2.5h-.2z"/>
<path d="M280.9 410.2l.2 2.5v-2.5zM280.9 410.2l.2 2.5h-.2z"/>
<path d="M330.9 410.2l.2 2.5v-2.5zM330.9 410.2l.2 2.5h-.2z"/>
<path d="M380.9 410.2l.2 2.5v-2.5zM380.9 410.2l.2 2.5h-.2z"/>
<path d="M430.9 410.2l.2 2.5v-2.5zM430.9 410.2l.2 2.5h-.2z"/>
<path d="M480.9 410.2l.2 2.5v-2.5zM480.9 410.2l.2 2.5h-.2z"/>
<path d="M530.9 410.2v2.5h.2zM530.9 410.2h.2v2.5z"/>
<path d="M530.9 410.2l.2 2.5v-2.5zM530.9 410.2l.2 2.5h-.2z"/>
<path d="M540.9 410.2l.2 2.5v-2.5zM540.9 410.2l.2 2.5h-.2z"/>
<path d="M555.9 410.2l.2 2.5v-2.5zM555.9 410.2l.2 2.5h-.2z"/>
<path d="M580.7 410.2l.5 2.5v-2.5zM580.7 410.2l.5 2.5h-.5z"/>
</g>
<!-- layer: 0 -->
<g fill="#000" stroke="#000" stroke-width=".27">
<path d="M117 62.3l-3.2 4 3.6-3.6zM113.4 65.9l3.6-3.6-3.2 4z"/>
<path d="M233.4 65.9l.4 .4 3.2-4zM237 62.3l.4 .4-3.6 3.6z"/>
<path d="M345.5 62.3l-3.2 4 3.6-3.6zM341.9 65.9l3.6-3.6-3.2 4z"/>
<path d="M461.9 65.9l.4 .4 3.2-4zM465.5 62.3l.4 .4-3.6 3.6z"/>
<path d="M315 77.2l3.6 3.6 .4-.3zM315 77.2l.4-.3 3.6 3.6z"/>
<path d="M315.4 150.9l-.4 .3 4 3.3zM315 151.2l4 3.3-.4 .3z"/>
<path d="M116.5 220.1l-3.2 4 3.6-3.6zM116.5 220.1l-3.2 4-.4-.4z"/>
<path d="M237 220.1l-3.6 3.6 .4 .4zM237 220.1l.4 .4-3.6 3.6z"/>
<path d="M345.5 220.1l-3.2 4 3.6-3.6zM345.5 220.1l-3.2 4-.4-.4z"/>
<path d="M461.9 223.7l.4 .4 3.2-4zM465.5 220.1l.4 .4-3.6 3.6z"/>
<path d="M315 238.8l3.6 3.6 .4-.4zM315 238.8l.4-.4 3.6 3.6z"/>
<path d="M315.4 358.4l-.4 .3 4 3.3zM315 358.7l4 3.3-.4 .3z"/>
</g>
<!-- layer: G-ANNO-DIM -->
<g fill="#fff" stroke="#fff" stroke-width=".27">
<path d="M172.9 62.5v3.7l5-3.7zM172.9 66.2l5-3.7v3.7z"/>
<path d="M401.5 62.5v3.7l4.9-3.7zM401.5 66.2l4.9-3.7v3.7z"/>
<path d="M315.1 113.4v4.9h3.7zM315.1 113.4h3.7v4.9z"/>
<path d="M315.1 297.9v4.9h3.7zM315.1 297.9h3.7v4.9z"/>
<path d="M401.5 220.2v3.7l4.9-3.7zM401.5 223.9l4.9-3.7v3.7z"/>
<path d="M172.7 220.2v3.7l4.9-3.7zM172.7 223.9l4.9-3.7v3.7z"/>
</g>
<text font-size="13.4" x="540" y="390">A717</text>
<g font-size="7.8">
<text x="355.4" y="172.7">PROSPETTO INFERIORE</text>
<text x="126.8" y="379.1">PROSPETTO FRONTALE</text>
<text x="355.4" y="380.2">PROSPETTO POSTERIORE</text>
</g>
<g font-size="5.1">
<text x="173.7" y="33.2">A</text>
<text x="70.7" y="115.4">B</text>
<text x="276.7" y="115.4">B</text>
<text x="173.7" y="198.4">A</text>
</g>
<g font-size="5">
<text x="533.4" y="185.3">METOD 802.055.35</text>
<text x="544.7" y="191.4">60x60x37</text>
</g>
<g font-size="4.2">
<text x="173.1" y="65.8">60</text>
<text x="401.6" y="65.8">60</text>
<text x="318.4" y="118.2" transform="rotate(-90 318.4 118.2)">37</text>
<text x="172.8" y="223.6">60</text>
<text x="401.6" y="223.6">60</text>
<text x="318.4" y="302.7" transform="rotate(-90 318.4 302.7)">60</text>
</g>
<g font-size="2.7">
<text x="171.9" y="36.3">A-711</text>
<text x="68.9" y="118.5">B-711</text>
<text x="274.9" y="118.5">B-711</text>
<text x="171.9" y="201.5">A-711</text>
</g>
<g font-size="2.5">
<text x="50.6" y="9">1</text>
<text x="105.3" y="9">2</text>
<text x="155.3" y="9">3</text>
<text x="205.3" y="9">4</text>
<text x="255.3" y="9">5</text>
<text x="305.3" y="9">6</text>
<text x="355.3" y="9">7</text>
<text x="405.3" y="9">8</text>
<text x="455.3" y="9">9</text>
<text x="504.6" y="9">10</text>
<text x="554.6" y="9">11</text>
<text x="22.2" y="36.1">A</text>
<text x="582.1" y="36.1">A</text>
<text x="22.2" y="86.1">B</text>
<text x="582.1" y="86.1">B</text>
<text x="22.2" y="136.1">C</text>
<text x="582.1" y="136.1">C</text>
<text x="531.8" y="153.1">POLITECNICO DI MILANO</text>
<text x="531.9" y="159.1">C.L. DESIGN DEGLI INTERNI</text>
<text x="531.9" y="156.1">SCUOLA DEL DESIGN</text>
<text x="532" y="162.9">PROGETTO:</text>
<text x="22.2" y="186.1">D</text>
<text x="582.1" y="186.1">D</text>
<text x="532" y="212.9">CORSO:</text>
<text x="542.4" y="214.8">STRUMENTI E METODI</text>
<text x="546.1" y="217.9">DEL PROGETTO</text>
<text x="532" y="229.6">DOCENTE:</text>
<text x="22.2" y="236.1">E</text>
<text x="544.9" y="236.1">MARCO FERRARA</text>
<text x="582.1" y="236.1">E</text>
<text x="532" y="246.3">STUDENTI:</text>
<text x="540.5" y="252.7">ALICE EMMA VENDRAMIN</text>
<text x="532" y="262.9">OGGETTO:</text>
<text x="542.9" y="269.4">PIANTA E PROSPETTI</text>
<text x="532" y="279.6">NOTE:</text>
<text x="22.3" y="286.1">F</text>
<text x="582.2" y="286.1">F</text>
<text x="532" y="296.3">NOME FILE:</text>
<text x="543" y="302.2">PENSILE METOD.dwg</text>
<text x="531.9" y="313.6">VERS</text>
<text x="571.5" y="313.6">DATA</text>
<text x="22.1" y="336.1">G</text>
<text x="582" y="336.1">G</text>
<text x="532" y="358.6">A</text>
<text x="562.3" y="358.6">YYYY/MM/DD</text>
<text x="532" y="363.1">TAVOLA NO.:</text>
<text x="565.4" y="363.1">017 DI</text>
<text x="575.3" y="363.1">020</text>
<text x="22.2" y="386.1">H</text>
<text x="582.1" y="386.1">H</text>
<text x="532" y="405.6">DATA:</text>
<text x="542" y="405.5">2017/05/23</text>
<text x="556.9" y="405.6">SCALA:</text>
<text x="572.9" y="405.5">1:5</text>
<text x="19.5" y="410.4" transform="rotate(-90 19.5 410.4)">DIRECTORY: C:\USERS\ALICE\DESKTOP\QM-S_2-CUCINA\PENSILE METOD 302.055.28.DWG | PLOTTED ON: 03/07/2017 15:03:50 | BY USER: ALICE</text>
<text x="48.8" y="413.5">1</text>
<text x="105.3" y="413.5">2</text>
<text x="155.3" y="413.5">3</text>
<text x="205.3" y="413.5">4</text>
<text x="255.3" y="413.5">5</text>
<text x="305.3" y="413.5">6</text>
<text x="355.3" y="413.5">7</text>
<text x="405.3" y="413.5">8</text>
<text x="455.3" y="413.5">9</text>
<text x="504.6" y="413.5">10</text>
<text x="531.5" y="412.7">0</text>
<text x="531.9" y="408.5">REV:</text>
<text x="541.5" y="412.7">50mm</text>
<text x="542" y="408.6">A</text>
<text x="556.5" y="412.7">125mm</text>
<text x="556.9" y="408.6">FORMATO:</text>
<text x="572.1" y="412.7">250mm</text>
<text x="573.4" y="408.6">A2</text>
</g>
</svg>
